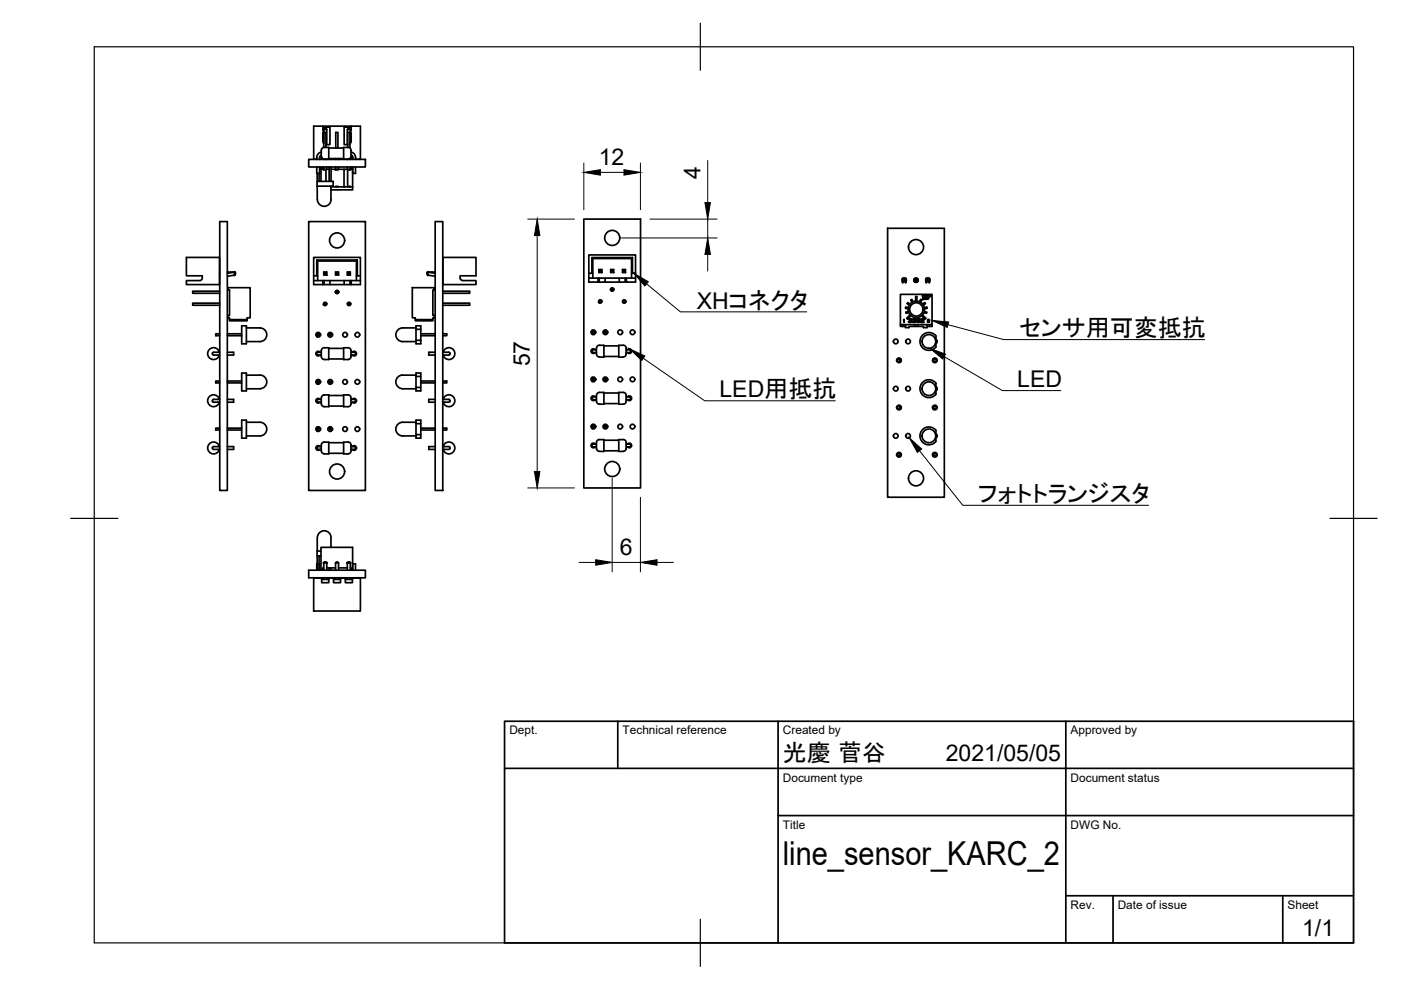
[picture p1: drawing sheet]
<svg xmlns="http://www.w3.org/2000/svg" width="297mm" height="210mm" viewBox="0 0 297 210" stroke-linecap="round" stroke-linejoin="round" font-family="sans-serif">
<g fill="none" stroke="#000" stroke-width=".36">
<path d="M65.4 33.8h12.1v1.6h-12.1zM67.2 35.4v1.4h.6v-1.4M67.2 38.5h3.4v1h-3.4zM67.2 36.8v1.7M67.3 39.5v2.8a1.45 1.45 0 0 0 1.4 1.4 1.45 1.45 0 0 0 1.5-1.4v-2.8M67.6 36.8v1.7M68.1 35.9l1 .1M68.1 32.9a.78 .78 0 0 0-.3 .9M68.1 32.2a1.28 1.28 0 0 0-.9 1.6M68.2 33.5v.3h-.4M68.4 35.9v-.3h-.3v2.9M68.5 29.9v-1.8l.2-.2-.2-.2v-1h-2v7.1h.7"/>
<path d="M68.5 26.7h1.5M68.5 27h1.5M68.5 29.9l.2 .5M68.6 35.9h.5M68.6 28.1h.5v3.2M68.6 27.4l.2-.1 .5 .1M68.6 27.4v.4M68.6 28v3.3M68.6 33.8h.1M68.6 35.4v.5M68.6 27.4h.7M68.8 31.2a1.27 1.27 0 0 0-.7 1.7v.2a.62 .62 0 0 0 .6 .7h1v-2.5h-1"/>
<path d="M69.1 33.8h.1M69.1 30.6h.1M69.2 30.7h.8v-4h3v4h.7M69.3 27.4v3.3M69.3 33.8h.1M69.3 35.4v.5M69.7 31.4h3.2M69.8 35.9h-.7v2.6M69.8 33.6v.2M69.8 35.4v3.1M70.2 39.6h1.5M70.2 35.9h.9v.1l1.8-.1"/>
<path d="M70.2 33.6v.2M70.2 35.4v3.1M70.7 33.6v.2h-.5M71.1 35.4v.5h.6M71.1 33.6v.2M71.1 39.6h.6M71.2 31.4v-3.3h.4v3.3M71.2 33.6v.2M71.6 33.6v.2M71.7 39.6h2v-3.7h-.8v3.7M71.8 33.6v.2M71.8 35.4v.5"/>
<path d="M72.2 33.6v.2h.7M72.9 33.6h-3.2l.1 .2M73 26.7h3.4v7.1h-1M73 27h1.5M73.6 27.4l.3-.1 .4 .1M73.6 33.8h.1M73.6 35.4v.5M73.7 39.5l.5 .1M73.7 39.6h.5M73.7 35.9h.5M73.7 31.3v-3.2h.5v3.3M73.7 33.8h.1"/>
<path d="M73.7 30.6h.1M73.8 31.3h-.9v2.5M73.8 31.2a1.01 1.01 0 0 1 .6 1.3 1.01 1.01 0 0 1-.6 1.3h-.9M74.2 33.6v.2M74.2 36h.1M74.3 27.4h-.7v3.3M74.3 27.4v.4M74.3 28v2.4M74.3 33.5v.3M74.3 35.4v.5M74.3 33.5h.4M74.4 35.9v-.3h.4v4h-.6"/>
<path d="M74.4 32.2a1.25 1.25 0 0 1 1 1.6M74.4 32.9a.75 .75 0 0 1 .4 .9M74.5 26.7v1l-.3 .2 .3 .2v1.8l-.3 .6M74.7 33.1l.1 .7M74.8 39.6v.7h-4.6M74.8 35.9l-1.1 .1M74.8 35.4v1.4h.6v-1.4M42.4 59.5l.4-.3 .1-.7h-3.4v-3.9h7v5.7h-7v-.8h2.9M46.5 57.7h.1M46.5 58.3h.1M46.6 47h1.6v57h-1.6zM48.2 57.9l1.5-.2v.6"/>
<path d="M48.2 57.7h1.5M49.7 57.7l.2 .2-.2 .4M49.7 58.3l-1.5 .3M49.7 57.7l.2 .2M65.4 47h12.1v57h-12.1zM66.5 54.6h9.9v3.9h-.6v-3.4h-8.6v3.4h-.7zM66.5 58.5v1.8h8M66.5 59.5h9.9M67.2 55.1l.2 .2h8.2M67.4 55.3v3.2h-.2M67.4 58.5v1M68.5 59.5v.8"/>
<path d="M68.6 57.7h.7v.6h-.7zM68.6 57.7l.5 .2M68.7 59.5v.8M68.8 57.9l-.2 .4M68.8 58.1h.3M69.3 57.7l-.2 .2 .2 .4M70 59.5v.8M71.1 57.7h.7v.6h-.7zM71.1 57.7l.5 .2M71.3 57.9l-.2 .4M71.3 58.1h.3M71.8 57.7l-.2 .2 .2 .4"/>
<path d="M73 59.5v.8M73.6 57.7h.7v.6h-.7zM73.6 57.7l.5 .2M73.9 57.9l-.3 .4M73.9 58.1h.2M74.2 59.5v.8M74.3 57.7l-.2 .2 .2 .4M75.6 58.5v1M75.8 55.1l-.2 .2v3.2h.2M76.4 58.5v1.8h-1.9v-.8M90.7 57.7v.6l1.6 .3M90.7 57.7l-.2 .2 .2 .4"/>
<path d="M90.7 57.7l1.6 .2M90.7 57.7l-.2 .2M92.3 47h1.6v57h-1.6zM92.3 57.7h-1.6M93.9 57.7h.1M93.9 58.3h.1M93.9 54.6h7v3.9h-3.3v.7l.5 .3h2.8v.8h-7zM123.8 46.5h12v57h-12zM124.8 54.1h9.9v3.8h-.6v-3.3h-8.6v3.3h-.7zM124.8 57.9v1.9h8M124.8 59h9.9M125.5 54.6l.2 .2h8.2"/>
<path d="M125.7 54.8v3.1h-.2M125.7 57.9v1.1M126.8 59v.8M127 57.1h.6v.7h-.6zM127 57.1l.4 .2M127 59v.8M127.2 57.3l-.2 .5M127.2 57.6h.2M127.6 57.1l-.2 .2 .2 .5M128.3 59v.8M129.5 57.1h.6v.7h-.6zM129.5 57.1l.4 .2"/>
<path d="M129.7 57.3l-.2 .5M129.7 57.6h.2M130.1 57.1l-.2 .2 .2 .5M131.3 59v.8M132 57.1h.6v.7h-.6zM132 57.1l.4 .2M132.2 57.3l-.2 .5M132.2 57.6h.2M132.5 59v.8M132.6 57.1l-.2 .2 .2 .5M133.9 57.9v1.1M134.1 54.6l-.2 .2v3.1h.2"/>
<path d="M134.7 57.9v1.9h-1.9v-.8M188.2 48.4h12v57h-12zM191.4 59.1h.6l-.2 .2 .2 .5h-.6l.2-.3zM191.4 59.7a.48 .48 0 0 1 0-.6 .48 .48 0 0 1 .7 0 .48 .48 0 0 1-.1 .6M191.6 59.5h.2M191.6 59.3h.2M192 59.1h-.6v.9M192 59.1v.9M193.9 59.1h.6v.6h-.6zM193.9 59.1l.2 .2-.2 .4M194.1 59.5h.2M194.3 59.3l.2 .4"/>
<path d="M194.5 59.1l-.4 .2M196.4 59.1h.6l-.2 .2 .2 .5h-.6l.2-.3v-.2zM196.4 59.7a.48 .48 0 0 1 0-.6 .48 .48 0 0 1 .7 0 .48 .48 0 0 1-.1 .6M196.6 59.5h.2M196.6 59.3h.2M197 59.1h-.6v.9M197 59.1v.9M46.5 74.7a1.26 1.26 0 0 0-1.9-.8 1.26 1.26 0 0 0 0 2.1 1.26 1.26 0 0 0 1.9-.7M46.6 70.8h-.9v.4h.9M46.6 61.7h-5.7v.5h5.7M46.6 64.3h-5.7v.4h5.7M46.6 74.7h-1.4l-.2 .2 .2 .4h1.4"/>
<path d="M48.2 74.7h1.3v.6h-1.3M48.2 70.8h3M48.2 71.2h3M48.3 61h4.7v6.4h-.6v.4h-3.7v-.4h-.4v-.5h.4v-5.4h-.4zM48.7 67.8v.2h3.7v-.2M51.2 69.1h1v3.8h-1zM51.2 79.1h1v3.8h-1zM52.2 69.5h2.9M52.2 72.4h2.9M52.2 79.5h2.9M55.1 69.5a1.45 1.45 0 0 1 1.5 1.5 1.45 1.45 0 0 1-1.5 1.4M55.1 79.5a1.45 1.45 0 0 1 1.5 1.5 1.45 1.45 0 0 1-1.5 1.4"/>
<path d="M67.2 70.5v.9M67.2 70.8h.4v.4h-.4zM67.9 74.7a.5 .5 0 0 0-.8-.1 .5 .5 0 0 0 0 .7 .5 .5 0 0 0 .8 0M68.1 74.7a.57 .57 0 0 0-.9 .4l.3 .2h.6M68.3 73.9l.5-.2h.9v2.5h-1a1.24 1.24 0 0 1-.6-1.6zM69.1 64.4l-.1 .3-.3-.1M69.7 76.1h3.2M69.7 73.9h3.2M69.8 70.8h.4v.4h-.4zM71.2 61.9l.2 .3 .2-.3M72.9 73.7h.9a1.01 1.01 0 0 1 .6 1.3 1.01 1.01 0 0 1-.6 1.2h-.9zM73.8 64.4l-.1 .1a.24 .24 0 0 0 .2 .2 .24 .24 0 0 0 .3-.1"/>
<path d="M74.4 74.7h.7M74.4 75.3h.7M74.7 74.7a.5 .5 0 0 1 .7-.1 .5 .5 0 0 1 0 .7 .5 .5 0 0 1-.7 0M75.1 74.7l.3 .3-.3 .3M85.4 79.5h2.8M85.4 79.5a1.45 1.45 0 0 0-1.5 1.5 1.45 1.45 0 0 0 1.5 1.4h2.8M87.4 61h4.7v.5h-.3v5.4h.3v.5h-.3v.4h-3.7v-.4h-.7zM88.1 67.8v.2h3.7v-.2M88.2 69.8v-.7h1v.7M88.2 69.8v3.1h1v-.7h-1M88.2 69.8h1v2.4M88.2 69.5h-2.8a1.45 1.45 0 0 0-1.5 1.5 1.45 1.45 0 0 0 1.5 1.4h2.8"/>
<path d="M88.2 79.8v-.7h1v.7M88.2 79.8v3.1h1v-.8h-1M88.2 79.8h1v2.3M89.2 70.8h3.1M89.2 71.2h3.1M92.3 74.7h-1.4v.6h1.4M93.9 70.8h.8v.4h-.8M93.9 61.7h5.7v.5h-5.7M93.9 74.7h1.3l.2 .2-.2 .4h-1.3M93.9 64.3h5.7v.4h-5.7M94 74.7a1.26 1.26 0 0 1 1.9-.8 1.26 1.26 0 0 1 0 2.1 1.26 1.26 0 0 1-1.9-.7M125.6 70v.9"/>
<path d="M125.6 70.2h.4v.4h-.4zM126.2 74.1a.5 .5 0 0 0-.7 0 .5 .5 0 0 0 0 .7 .5 .5 0 0 0 .7-.1M126.4 74.2a.57 .57 0 0 0-.9 .4l.3 .2h.6M126.7 73.4l.4-.2h.9v2.5h-.9a1.24 1.24 0 0 1-.7-1.6zM127.4 63.9l-.1 .3-.3-.1M128 75.6h3.2M128 73.3h3.2M128.1 70.2h.4v.4h-.4zM129.5 61.4l.2 .3 .3-.3M131.2 73.2h.9a1.01 1.01 0 0 1 .7 1.3 1.01 1.01 0 0 1-.7 1.2h-.9zM132.1 63.9a.24 .24 0 0 0 .1 .3 .24 .24 0 0 0 .3-.1M132.8 74.2h.2a.39 .39 0 0 1 .6 0 .39 .39 0 0 1 0 .5l-.8 .1"/>
<path d="M133 74.1a.5 .5 0 0 1 .8 0 .5 .5 0 0 1 0 .7 .5 .5 0 0 1-.8-.1M190.6 76.1h.4M190.6 76.7h.4M190.9 62.4h6.7v6.4h-6.7zM190.9 68.8v.4h.6l-.2-.4M191.5 69.2h.5M191.7 67.7v.6zM192 65.1l.6 .1M192 65.1v.3l.5 .1 .1 .5M192.1 68.8l-.1 .7h.7v-.3h1.3l-.1-.4M192.3 64.4l.5 .3M192.5 64.2l.4 .3"/>
<path d="M192.5 64.1l-.2 .3M192.6 66l-.5 .2v.2l.5-.1M192.6 67.7l.2-.1a.29 .29 0 0 1 .3 0 .29 .29 0 0 1 .2 .3l-.2 .1 .2 .2-.4 .2-.3-.2h.6l-.1-.2h-.2l.3-.3zM192.7 66.3l.3 .4-.8 .8M192.8 64.7l-.2 .5M193.1 63.6l.3 .5M193.1 63.6l.3-.1 .2 .5M193.4 64.1l-.5 .4M193.5 67.7l.2-.1a.29 .29 0 0 1 .3 0 .29 .29 0 0 1 .1 .3l-.1 .1 .2 .2-.5 .2-.2-.2h.6l-.1-.2h-.2l.3-.3zM194.1 62.9v1M194.2 63.9l-.6 .1M194.4 67.7l.3-.1 .3 .1h-.1a.26 .26 0 0 0-.3 0 .26 .26 0 0 0-.2 .2 .34 .34 0 0 1 .6 0 .34 .34 0 0 1-.1 .5 .34 .34 0 0 1-.5-.2z"/>
<path d="M194.4 62.9v1M194.4 62.9h-.2M194.4 63.9l.6 .1M194.6 68.8l-.1 .4M195.2 63.5l-.3 .5M195.2 64.1l.4 .4M195.2 63.5l.2 .1M195.2 67.7l.2-.1a.28 .28 0 0 1 .4 0 .28 .28 0 0 1 .1 .3l-.5 .4 .5 .1h-.7l.6-.6-.1-.1zM195.4 66.9l.7 .7 .2-.2M195.4 63.6l-.2 .5M195.4 66.9a1.75 1.75 0 0 1-2.3 0l-.7 .7-.1-.2M195.5 71.1a1.89 1.89 0 0 1 2.9 .1v2.4a1.89 1.89 0 0 1-2.7 .2 1.89 1.89 0 0 1-.2-2.7z"/>
<path d="M195.8 64.7l.2 .5M195.8 63.1l1 .1-1 .1zM195.9 66.3l.5 .1M195.9 66.3l-.3 .4 .7 .8M195.9 66l.6 .2-.1 .2M196 64.2l-.4 .3M196.1 64.1l.1 .3M196.2 64.4l-.5 .3M196.4 68.8l.2 .7h-.8v-.3h-1.8M196.5 65.1l-.5 .1M196.5 65.1l.1 .3-.6 .1v.5M196.6 62.8h-.7v.1h.7"/>
<path d="M196.6 62.7v.2M196.6 62.6l.3 .1v.3a.26 .26 0 0 1 0 .3 .26 .26 0 0 1-.2 .1l-1.2 .2 .2-.8h-.1v-.2h1M196.7 67.8h.3a.35 .35 0 0 1 0 .3 .35 .35 0 0 1-.3 .2l-.1-.1 .3 .1 .1-.2h-.2l.2-.3-.4 .1zM197.2 62.7l-.1 .1M197.2 68.8l-.1 .4M197.6 68.8v.4h-1M197.8 76.1h.4M197.8 76.7h.4M198.4 72l.3 .4-.3 .4M46.5 84.7a1.26 1.26 0 0 0-1.9-.8 1.26 1.26 0 0 0 0 2.1 1.26 1.26 0 0 0 1.9-.7M46.5 94.7a1.26 1.26 0 0 0-1.9-.8 1.26 1.26 0 0 0 0 2.1 1.26 1.26 0 0 0 1.9-.7M46.6 80.8h-.9v.4h.9"/>
<path d="M46.6 90.8h-.9v.4h.9M46.6 84.7h-1.3l-.3 .3 .2 .3h1.4M46.6 94.7h-1.4l-.2 .2 .3 .4h1.3M48.2 84.7h1.3v.6h-1.3M48.2 94.7h1.3v.6h-1.3M48.2 80.8h3M48.2 81.2h3M48.2 90.8h3M48.2 91.2h3M51.2 89.1h1v3.8h-1zM52.2 82.4h2.9M52.2 89.5h2.9"/>
<path d="M52.2 92.4h2.9M55.1 89.5a1.45 1.45 0 0 1 1.5 1.5 1.45 1.45 0 0 1-1.5 1.4M67.2 80.5v.9M67.2 90.5v.9M67.2 80.8h.4v.4h-.4zM67.2 90.8h.4v.4h-.4zM67.5 84.7h.6M67.5 84.7a.33 .33 0 0 0-.3 .4 .33 .33 0 0 0 .4 .2h.5M67.9 84.7a.5 .5 0 0 0-.8-.1 .5 .5 0 0 0 0 .7 .5 .5 0 0 0 .8 0M67.9 94.7a.5 .5 0 0 0-.8-.1 .5 .5 0 0 0 0 .7 .5 .5 0 0 0 .8 0M68.1 94.7a.57 .57 0 0 0-.9 .4l.3 .2h.6M68.1 95.6a.62 .62 0 0 0 .7 .6"/>
<path d="M68.1 84.4a.62 .62 0 0 1 .6-.7h1v2.5h-1a1.24 1.24 0 0 1-.6-1.6v-.2M68.7 93.7h1v2.5h-1M68.8 93.7a1.27 1.27 0 0 0-.7 1.6v.3M69.7 86.1h3.2M69.7 83.9h3.2M69.7 96.1h3.2M69.7 93.9h3.2M69.8 80.8h.4v.4h-.4zM69.8 90.8h.4v.4h-.4zM73.8 93.7h-.9v2.5h.9M73.8 93.7a1.01 1.01 0 0 1 .6 1.3v.6M74.4 84.7h.7"/>
<path d="M74.4 85.3h.7M74.4 94.7h.7M74.4 95.3h.7M74.4 84.4a.62 .62 0 0 0-.6-.7h-.9v2.5h.9a1.13 1.13 0 0 0 .6-1.4v-.4M74.4 95.6a.62 .62 0 0 1-.6 .6M74.7 84.7a.5 .5 0 0 1 .7-.1 .5 .5 0 0 1 0 .7 .5 .5 0 0 1-.7 0M74.7 94.7a.5 .5 0 0 1 .7-.1 .5 .5 0 0 1 0 .7 .5 .5 0 0 1-.7 0M75.1 84.7l.3 .3-.3 .3M75.1 94.7l.3 .3-.3 .3M88.2 89.8v-.7h1v.7M88.2 89.8v3.1h1v-.7h-1M88.2 89.8h1v2.4"/>
<path d="M88.2 89.5h-2.8a1.45 1.45 0 0 0-1.5 1.5 1.45 1.45 0 0 0 1.5 1.4h2.8M89.2 80.8h3.1M89.2 81.2h3.1M89.2 90.8h3.1M89.2 91.2h3.1M92.3 84.7h-1.4v.6h1.4M92.3 94.7h-1.4v.6h1.4M93.9 80.8h.8v.4h-.8M93.9 90.8h.8v.4h-.8M93.9 84.7h1.3l.2 .2-.2 .4h-1.3M93.9 94.7h1.3l.2 .2-.2 .4h-1.3M94 84.7a1.26 1.26 0 0 1 1.9-.8 1.26 1.26 0 0 1 0 2.1 1.26 1.26 0 0 1-1.9-.7"/>
<path d="M94 94.7a1.26 1.26 0 0 1 1.9-.8 1.26 1.26 0 0 1 0 2.1 1.26 1.26 0 0 1-1.9-.7M125.6 80v.9M125.6 90v.9M125.6 80.3h.4v.4h-.4zM125.6 90.2h.4v.4h-.4zM125.8 84.2h.6M125.8 94.2h.6M125.8 84.1a.33 .33 0 0 0-.3 .4 .33 .33 0 0 0 .5 .2h.4M125.8 94.1a.33 .33 0 0 0-.3 .5 .33 .33 0 0 0 .5 .2h.4M126.2 84.1a.5 .5 0 0 0-.7 0 .5 .5 0 0 0 0 .7 .5 .5 0 0 0 .7-.1M126.2 94.2a.5 .5 0 0 0-.7-.1 .5 .5 0 0 0 0 .7 .5 .5 0 0 0 .7-.1M126.5 95.1a.62 .62 0 0 0 .6 .6"/>
<path d="M126.5 83.8a.62 .62 0 0 1 .6-.6h.9v2.5h-.9a1.24 1.24 0 0 1-.7-1.6v-.3M127.1 93.2h.9v2.5h-.9M127.1 93.2a1.27 1.27 0 0 0-.7 1.6v.3M128 85.6h3.2M128 83.3h3.2M128 95.6h3.2M128 93.3h3.2M128.1 80.3h.4v.4h-.4zM128.1 90.2h.4v.4h-.4zM132.1 93.2h-.9v2.5h.9M132.1 93.2a1.01 1.01 0 0 1 .7 1.3v.6M132.8 83.8a.62 .62 0 0 0-.7-.6h-.9v2.5h.9a1.13 1.13 0 0 0 .7-1.4v-.5"/>
<path d="M132.8 95.1a.62 .62 0 0 1-.7 .6M132.8 84.2h.6M132.8 94.2h.6M133 84.1a.5 .5 0 0 1 .8 0 .5 .5 0 0 1 0 .7 .5 .5 0 0 1-.8-.1M133 94.2a.5 .5 0 0 1 .8-.1 .5 .5 0 0 1 0 .7 .5 .5 0 0 1-.8-.1M133.4 84.1a.33 .33 0 0 1 .3 .4 .33 .33 0 0 1-.5 .2h-.4M133.4 94.1a.33 .33 0 0 1 .3 .5 .33 .33 0 0 1-.5 .2h-.4M190.6 86.1h.4M190.6 86.7h.4M190.6 96.1h.4M190.6 96.7h.4M195.5 81.1a1.89 1.89 0 0 1 2.9 .1v2.4a1.89 1.89 0 0 1-2.7 .3 1.89 1.89 0 0 1-.2-2.8z"/>
<path d="M197.8 86.1h.4M197.8 86.7h.4M197.8 96.1h.4M197.8 96.7h.4M198.4 91.2v2.4a1.89 1.89 0 0 1-2.7 .2 1.89 1.89 0 0 1 0-2.8 1.89 1.89 0 0 1 2.7 .3M198.4 92l.3 .4-.3 .5M198.4 82l.3 .4-.3 .4M67.2 119.5v1.4M67.2 117.8v3.1M67.3 114v2.8M67.3 114a1.45 1.45 0 0 1 1.4-1.5 1.45 1.45 0 0 1 1.5 1.5M67.6 119.5l.2 1.4"/>
<path d="M67.6 117.8v3.1M68.1 116.8h-.9v1h.9M68.6 119.4h.7M68.6 119.4v1.5M68.6 119.4l.2-.3 .5 .3M69.3 119.4v1.5M70.2 114v2M71.1 119.4l.2-.3h.3l.2 .3M71.1 119.4v1.5M71.1 119.4h.7M71.8 119.4v1.5M73.6 119.4v1.5"/>
<path d="M73.6 119.4h.7M73.6 119.4l.3-.3 .4 .3M74.3 119.4v1.5M65.4 120.9h12.1v1.6h-12.1zM66.5 122.5h1.7v1h1.5v-1h1v1h1.5v-1h1v1h1.5v-1h1.7v7.1h-9.9zM67.2 122.5h.1M67.6 122.5h.1M67.8 122.5h.1M68.6 120.4h-.2v.3h-.3v-4.7h6.7v4.7h-.4v-.3h-.1M68.6 122.5v.3M68.7 122.5l-.5 .3M69.3 122.5h.4v.3h-1.5"/>
<path d="M69.3 120.4h1.8M69.3 122.5v.3M69.8 120.4v.5M69.8 122.5h.1M70.2 120.4v.5M70.2 122.5h.1M70.7 122.7h.4M70.7 122.8h1.5M71.1 122.5v.3M71.8 122.7h.4M71.8 120.4h1.8M71.8 122.5v.3"/>
<path d="M73.2 122.5h.4M73.2 122.8h1.5M73.6 122.5v.3M74.3 122.5v.3M74.3 122.8h.1M74.8 120.9v-1.4h.6v1.4M74.8 122.5h.1M75.4 122.5h.1"/>
<circle cx="71.5" cy="51" r="1.6"/>
<circle cx="129.8" cy="50.4" r="1.6"/>
<circle cx="194.2" cy="59.4" r=".48"/>
<circle cx="194.2" cy="52.4" r="1.6"/>
<circle cx="67.5" cy="71" r=".5"/>
<circle cx="68.9" cy="64.5" r=".22"/>
<circle cx="68.9" cy="64.4" r=".35"/>
<circle cx="70" cy="71" r=".5"/>
<circle cx="71.4" cy="61.9" r=".22"/>
<circle cx="71.5" cy="61.9" r=".35"/>
<circle cx="73.2" cy="71" r=".5"/>
<circle cx="74" cy="64.5" r=".22"/>
<circle cx="74" cy="64.4" r=".35"/>
<circle cx="75.8" cy="71" r=".5"/>
<circle cx="125.8" cy="70.4" r=".5"/>
<circle cx="127.2" cy="63.9" r=".22"/>
<circle cx="127.3" cy="63.9" r=".35"/>
<circle cx="128.3" cy="70.4" r=".5"/>
<circle cx="129.8" cy="61.4" r=".22"/>
<circle cx="129.8" cy="61.4" r=".35"/>
<circle cx="131.5" cy="70.4" r=".5"/>
<circle cx="132.3" cy="63.9" r=".22"/>
<circle cx="132.3" cy="63.9" r=".35"/>
<circle cx="134.1" cy="70.4" r=".5"/>
<circle cx="189.9" cy="72.4" r=".5"/>
<circle cx="190.6" cy="76.4" r=".31"/>
<circle cx="190.6" cy="76.4" r=".5"/>
<circle cx="192.5" cy="72.4" r=".5"/>
<circle cx="194.3" cy="65.6" r="1.41"/>
<circle cx="194.7" cy="68.1" r=".22"/>
<circle cx="196.9" cy="72.4" r="1.45"/>
<circle cx="197.1" cy="62.7" r=".1"/>
<circle cx="197.1" cy="62.7" r=".12"/>
<circle cx="198.2" cy="76.4" r=".31"/>
<circle cx="198.2" cy="76.4" r=".5"/>
<circle cx="67.5" cy="91" r=".5"/>
<circle cx="67.5" cy="81" r=".5"/>
<circle cx="70" cy="91" r=".5"/>
<circle cx="70" cy="81" r=".5"/>
<circle cx="71.5" cy="100" r="1.6"/>
<circle cx="73.2" cy="91" r=".5"/>
<circle cx="73.2" cy="81" r=".5"/>
<circle cx="75.8" cy="81" r=".5"/>
<circle cx="75.8" cy="91" r=".5"/>
<circle cx="125.8" cy="90.4" r=".5"/>
<circle cx="125.8" cy="80.4" r=".5"/>
<circle cx="128.3" cy="80.4" r=".5"/>
<circle cx="128.3" cy="90.4" r=".5"/>
<circle cx="129.8" cy="99.4" r="1.6"/>
<circle cx="131.5" cy="80.4" r=".5"/>
<circle cx="131.5" cy="90.4" r=".5"/>
<circle cx="134.1" cy="80.4" r=".5"/>
<circle cx="134.1" cy="90.4" r=".5"/>
<circle cx="189.9" cy="92.4" r=".5"/>
<circle cx="189.9" cy="82.4" r=".5"/>
<circle cx="190.6" cy="86.4" r=".31"/>
<circle cx="190.6" cy="96.4" r=".31"/>
<circle cx="190.6" cy="96.4" r=".5"/>
<circle cx="190.6" cy="86.4" r=".5"/>
<circle cx="192.5" cy="82.4" r=".5"/>
<circle cx="192.5" cy="92.4" r=".5"/>
<circle cx="196.9" cy="82.4" r="1.45"/>
<circle cx="196.9" cy="92.4" r="1.45"/>
<circle cx="198.2" cy="96.4" r=".31"/>
<circle cx="198.2" cy="86.4" r=".31"/>
<circle cx="198.2" cy="86.4" r=".5"/>
<circle cx="198.2" cy="96.4" r=".5"/>
<circle cx="194.2" cy="101.4" r="1.6"/>
</g>
<g fill="#000" stroke="#000" stroke-width=".21">
<circle cx="68.2" cy="33.5" r=".17"/>
<circle cx="49.7" cy="57.7" r=".17"/>
<circle cx="49.7" cy="58.3" r=".17"/>
<circle cx="90.7" cy="58.3" r=".17"/>
<circle cx="90.7" cy="57.7" r=".17"/>
<circle cx="191.4" cy="59.8" r=".17"/>
<circle cx="191.4" cy="59.1" r=".17"/>
<circle cx="192" cy="59.8" r=".17"/>
<circle cx="192" cy="59.1" r=".17"/>
<circle cx="196.4" cy="59.1" r=".17"/>
<circle cx="196.4" cy="59.8" r=".17"/>
<circle cx="197" cy="59.8" r=".17"/>
<circle cx="197" cy="59.1" r=".17"/>
<circle cx="68.7" cy="64.6" r=".17"/>
<circle cx="69.1" cy="64.4" r=".17"/>
<circle cx="71.2" cy="61.9" r=".17"/>
<circle cx="71.6" cy="61.9" r=".17"/>
<circle cx="73.8" cy="64.4" r=".17"/>
<circle cx="74.2" cy="64.6" r=".17"/>
<circle cx="127" cy="64.1" r=".17"/>
<circle cx="127.4" cy="63.9" r=".17"/>
<circle cx="129.5" cy="61.4" r=".17"/>
<circle cx="130" cy="61.4" r=".17"/>
<circle cx="132.1" cy="63.9" r=".17"/>
<circle cx="132.5" cy="64.1" r=".17"/>
<circle cx="197.1" cy="62.8" r=".17"/>
<circle cx="197.1" cy="62.7" r=".17"/>
<circle cx="197.2" cy="62.7" r=".17"/>
<circle cx="197.2" cy="62.8" r=".17"/>
<circle cx="68.6" cy="119.4" r=".17"/>
<circle cx="69.3" cy="119.4" r=".17"/>
<circle cx="73.6" cy="119.4" r=".17"/>
<circle cx="74.3" cy="119.4" r=".17"/>
<circle cx="69.7" cy="122.7" r=".17"/>
</g>
<!-- layer: Border -->
<path d="M20 9.9h267v190h-267zM148.5 4.9v10M15 109.9h10M282 109.9h10M148.5 194.9v10" fill="none" stroke="#000" stroke-width=".25"/>
<!-- layer: TitleBlock -->
<path d="M107 152.9h180v47h-180zM131 152.9v10M165 152.9v47M226 152.9v47M107 162.9h180M165 172.9h122M226 189.9h61M236 189.9v10M272 189.9v10" fill="none" stroke="#000" stroke-width=".36"/>
<!-- layer: Dimensions -->
<g fill="none" stroke="#000" stroke-width=".21">
<path d="M123.8 34.6v9.9M127.3 36.5h5M135.8 34.6v9.9M150.1 34v9M111.9 46.5h9.9M113.9 49.9v50.1M131.8 50.5h20.2M137.8 46.5h14.2M150.1 46.5v4M150.1 53.9v3.6M111.9 103.5h9.9M122.8 119.2h3.5"/>
<path d="M129.8 101.4v19.9M129.8 119.2h6M135.8 105.4v15.9M139.3 119.2h3.5"/>
</g>
<path d="M123.8 36.5l3.5-.5v1.1zM132.3 36l3.5 .5-3.5 .6zM113.9 46.5l.6 3.4h-1.2zM150.1 50.5l.5 3.4h-1.1zM149.5 43h1.1l-.5 3.5zM113.3 100h1.2l-.6 3.5zM126.3 118.7l3.5 .5-3.5 .6zM135.8 119.2l3.5-.5v1.1z" fill="#000" stroke="#000" stroke-width=".21"/>
<!-- layer: Annotations -->
<path d="M133.5 74l3.2 1.5-.6 .9zM134.4 57.9l3.1 1.8-.8 .9zM197.1 73.8l3.3 1.3-.5 1zM197.6 67.9l3.5 .4-.3 1.1zM192.8 92.8l2.6 2.4-.9 .7z" fill="#000" stroke="#000" stroke-width=".21"/>
<path d="M136.4 76l13 9h27.7M137.1 60.2l7.2 5.9h26.7M200.2 75.6l12.3 7.2h12.4M201 68.8l11.8 3.2h42.6M194.9 95.6l9.2 11.5h39.4" fill="none" stroke="#000" stroke-width=".21"/>
<text font-size="7" x="166" y="183.4">line_sensor_KARC_2</text>
<g font-size="5.1">
<text x="216.1" y="71.3">センサ用可変抵抗</text>
<text x="207.4" y="106.4">フォトトランジスタ</text>
<text x="166" y="161.4">光慶 菅谷</text>
</g>
<g font-size="4.9">
<text x="126.9" y="35.1">12</text>
<text x="148.5" y="38" transform="rotate(-90 148.5 38)">4</text>
<text x="147.7" y="65.4">XHコネクタ</text>
<text x="112.3" y="77.7" transform="rotate(-90 112.3 77.7)">57</text>
<text x="215.7" y="82.1">LED</text>
<text x="152.5" y="84.3">LED用抵抗</text>
<text x="131.4" y="117.7">6</text>
<text x="200.5" y="161.4">2021/05/05</text>
<text x="276.1" y="198.6">1/1</text>
</g>
<g font-size="2.5">
<text x="108" y="155.7">Dept.</text>
<text x="132" y="155.7">Technical reference</text>
<text x="166" y="155.7">Created by</text>
<text x="227" y="155.7">Approved by</text>
<text x="166" y="165.7">Document type</text>
<text x="227" y="165.7">Document status</text>
<text x="166" y="175.7">Title</text>
<text x="227" y="175.7">DWG No.</text>
<text x="227" y="192.7">Rev.</text>
<text x="237" y="192.7">Date of issue</text>
<text x="273" y="192.7">Sheet</text>
</g>
</svg>
